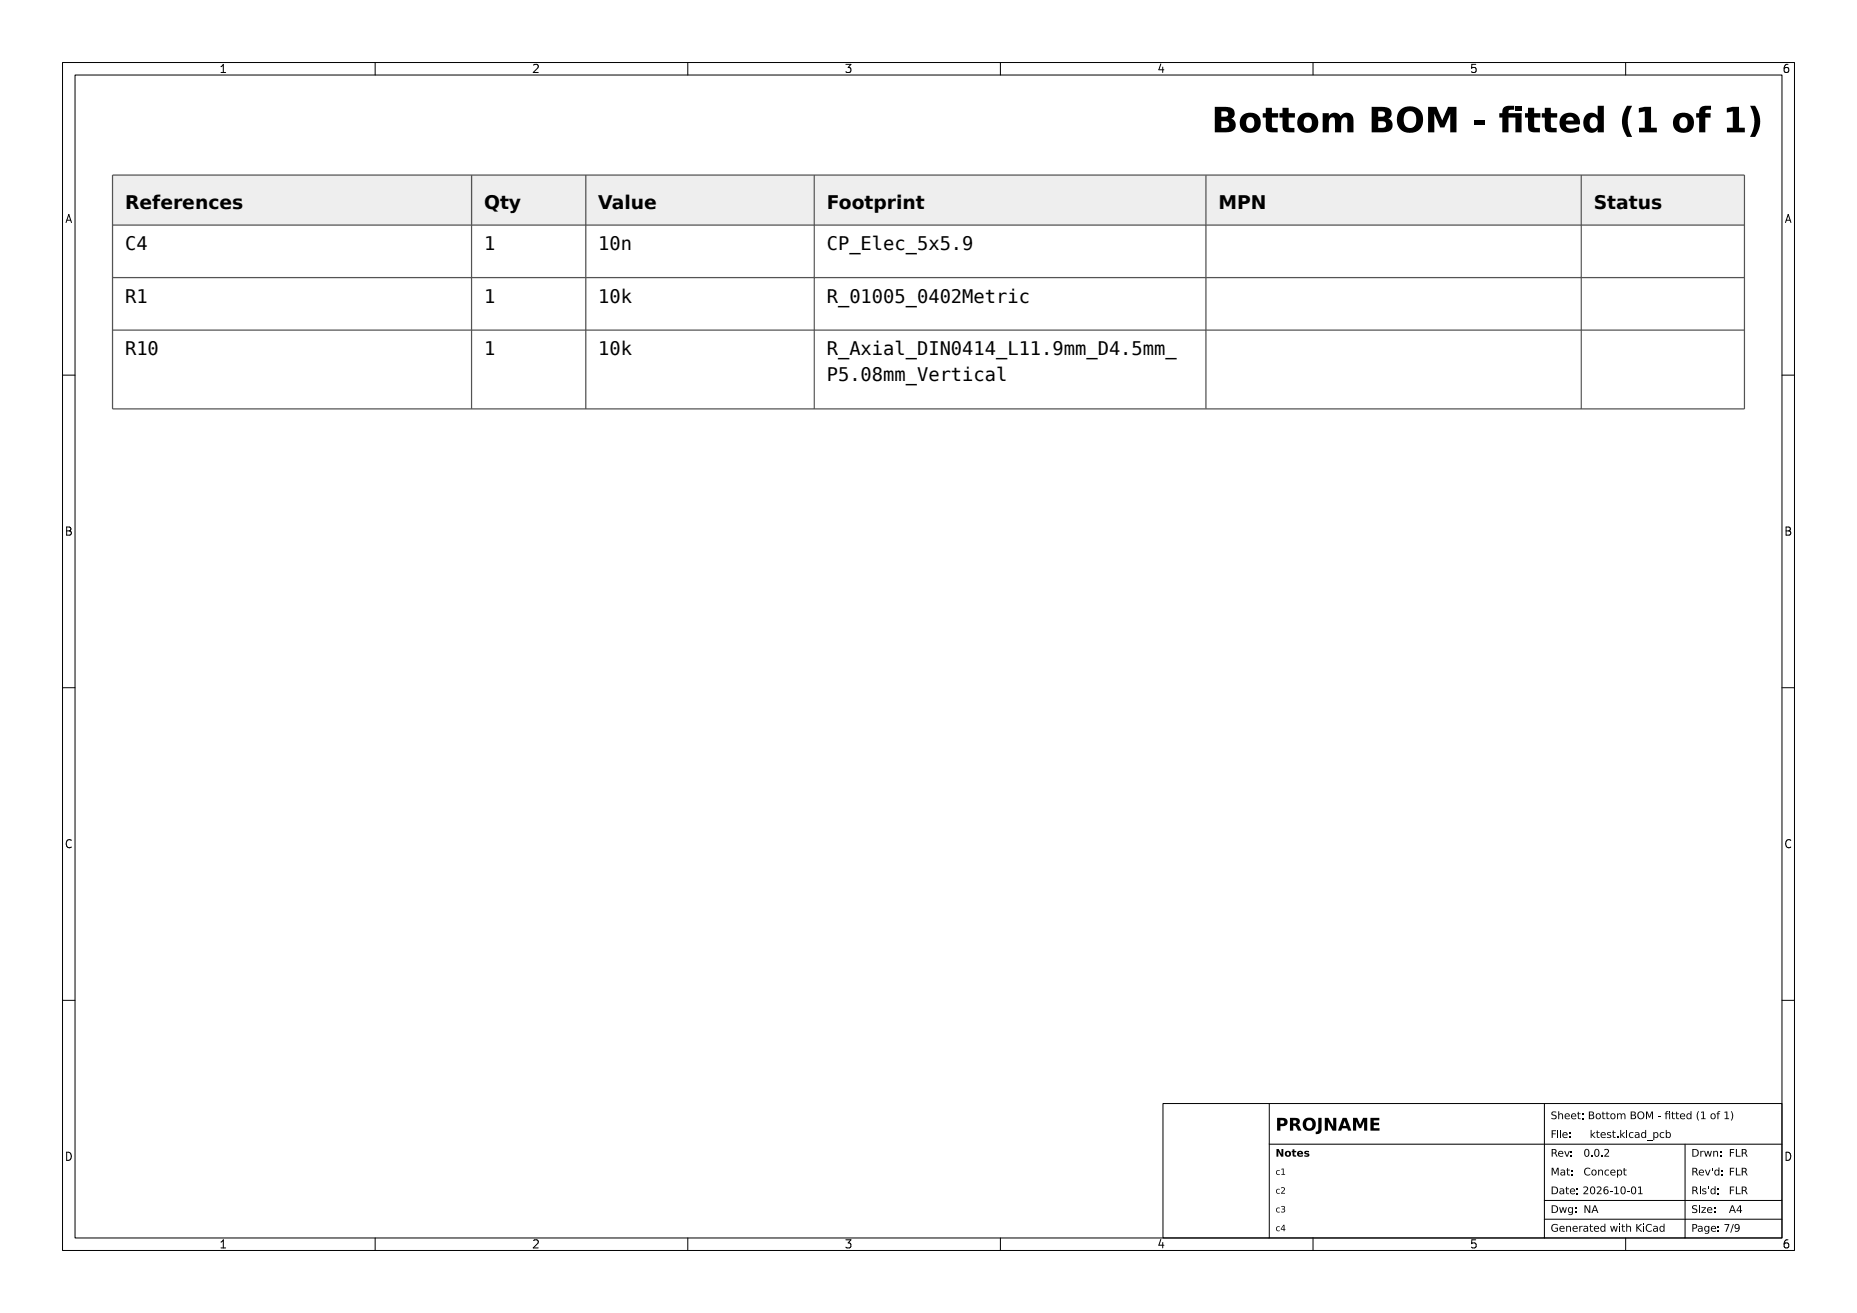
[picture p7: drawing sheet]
<svg xmlns="http://www.w3.org/2000/svg" width="297mm" height="210mm" viewBox="0 0 297 210" stroke-linecap="round" stroke-linejoin="round" font-family="sans-serif">
<g fill="none" stroke="#000" stroke-width=".16">
<path d="M10 10h277v190h-277zM12 12h273v186h-273zM35.3 11.6h.8M35.3 10.7l.4-.4v1.3M60 10v2M85.3 10.4l.5-.1 .2 .1 .1 .3-.8 .9h.8M110 10v2M135.3 10.3h.8l-.4 .5 .3 .1v.6l-.2 .1h-.3l-.2-.1M160 10v2M185.7 10.2l-.4 1h.9M186 10.7v.9M210 10v2"/>
<path d="M236 10.3h-.6l-.1 .6 .2-.1 .5 .1 .1 .1-.1 .5-.2 .1-.5-.1M260 10v2M286 10.3a.52 .52 0 0 0-.7 .6v.4l.2 .2 .3 .1 .2-.1 .1-.5-.1-.1-.4-.1-.3 .2M10.6 35.6l.4-1.3 .4 1.3M10.7 35.2h.6M285.6 35.6l.4-1.3 .4 1.3M285.7 35.2h.6M10 60h2M285 60h2M10.7 84.3h.4l.2 .1v.3l-.2 .2a.35 .35 0 0 1 .3 .3 .35 .35 0 0 1-.2 .4h-.5zM10.7 84.9h.4M285.7 84.3h.4l.2 .1v.3l-.2 .2a.35 .35 0 0 1 .3 .3 .35 .35 0 0 1-.2 .4h-.5z"/>
<path d="M285.7 84.9h.4M10 110h2M285 110h2M11.4 134.4a.52 .52 0 0 0-.6 0 .52 .52 0 0 0-.2 .6 .49 .49 0 0 0 .2 .5 .49 .49 0 0 0 .6 0M286.4 134.4a.52 .52 0 0 0-.6 0 .52 .52 0 0 0-.2 .6 .49 .49 0 0 0 .3 .5 .49 .49 0 0 0 .5 0M10 160h2M285 160h2M186 176.5h99v21.5h-99zM203 176.5v21.5M247 176.5v21.5M10.7 184.3a.66 .66 0 0 1 .7 .6 .66 .66 0 0 1-.7 .7zM35.3 198.7l.4-.4v1.3"/>
<path d="M35.3 199.6h.8M60 198v2M85.3 198.4l.5-.1 .2 .1 .1 .3-.8 .9h.8M110 198v2M135.3 198.3h.8l-.4 .5 .3 .1v.6l-.2 .1h-.3l-.2-.1M160 198v2M185.7 198.2l-.4 1h.9M186 198.7v.9M203 183h82M210 198v2M236 198.3h-.6l-.1 .6 .2-.1 .5 .1 .1 .1-.1 .5-.2 .1-.5-.1M247 192h38"/>
<path d="M247 195h38M260 198v2M269.5 183v15M285.7 184.3a.66 .66 0 0 1 .7 .6 .66 .66 0 0 1-.7 .7zM286 198.3a.52 .52 0 0 0-.7 .6v.5l.2 .1 .3 .1 .2-.1 .1-.5-.1-.1-.4-.1-.3 .2"/>
</g>
<g fill="#000">
<path d="M194.3 17.1a6.2 6.2 0 0 1 2.6 .1 .96 .96 0 0 1 .6 .9 .96 .96 0 0 1-.6 .9 1.12 1.12 0 0 1 .7 1.3 1.12 1.12 0 0 1-1.2 .8l-2.1 .1v-.8h1.7a.54 .54 0 0 0 .6-.5 .54 .54 0 0 0-.6-.5h-.7v1h-1v-1.7h1.6a.43 .43 0 0 0 .5-.5 .43 .43 0 0 0-.5-.4h-.6v.9h-1z" fill-rule="evenodd"/>
<path d="M198.7 18.5a1.72 1.72 0 0 1 2.1-.3 1.72 1.72 0 0 1 .8 2 1.71 1.71 0 0 1-1.9 1 1.71 1.71 0 0 1-1.4-1.6h1a.69 .69 0 0 0 .7 .9 .69 .69 0 0 0 .6-.9 .69 .69 0 0 0-.6-.9 .69 .69 0 0 0-.7 .9h-1l.1-.5z" fill-rule="evenodd"/>
<path d="M202.4 17.2h1v.9h1v.7h-1l.1 1.5 .1 .1 .7 .1v.7h-.8a.9 .9 0 0 1-1.1-1.1v-1.3h-.4v-.7h.4z" fill-rule="evenodd"/>
<path d="M205.1 17.2h1v.9h1v.7h-1v1.5l.2 .1 .7 .1v.7h-.8a.9 .9 0 0 1-1.1-1.1v-1.3h-.5v-.7h.5z" fill-rule="evenodd"/>
<path d="M207.9 18.5a1.72 1.72 0 0 1 2.1-.3 1.72 1.72 0 0 1 .8 2 1.71 1.71 0 0 1-1.9 1 1.71 1.71 0 0 1-1.4-1.6h1a.7 .7 0 0 0 .7 .9 .7 .7 0 0 0 .6-.9 .7 .7 0 0 0-.6-.9 .7 .7 0 0 0-.7 .9h-1l.1-.5z" fill-rule="evenodd"/>
<path d="M211.5 18.1h1v.4a1.06 1.06 0 0 1 1.9 .1 1.11 1.11 0 0 1 1.3-.5 1.11 1.11 0 0 1 .8 1.2v1.9h-1v-1.6a.5 .5 0 0 0-.1-.7 .5 .5 0 0 0-.7 .1l-.2 .7v1.5h-1v-2a.49 .49 0 0 0-.6-.4 .49 .49 0 0 0-.3 .6l-.1 1.8h-1z" fill-rule="evenodd"/>
<path d="M219.4 17.1a6.2 6.2 0 0 1 2.6 .1 .96 .96 0 0 1 .6 .9 .96 .96 0 0 1-.6 .9 1.12 1.12 0 0 1 .7 1.3 1.12 1.12 0 0 1-1.2 .8l-2.1 .1v-.8h1.6a.54 .54 0 0 0 .7-.5 .54 .54 0 0 0-.7-.5h-.6v1h-1v-1.7h1.6a.43 .43 0 0 0 .5-.5 .43 .43 0 0 0-.5-.4h-.6v.9h-1z" fill-rule="evenodd"/>
<path d="M224 17.6a2.17 2.17 0 0 1 2.8-.2 2.17 2.17 0 0 1 .6 2.8 2.13 2.13 0 0 1-2.4 1 2.13 2.13 0 0 1-1.6-2.1h1.1a1.03 1.03 0 0 0 .5 1.2 1.03 1.03 0 0 0 1.3-.2 1.72 1.72 0 0 0-.4-2.2 1.06 1.06 0 0 0-1.1 .1 1.06 1.06 0 0 0-.3 1.1h-1.1l.1-.7z" fill-rule="evenodd"/>
<path d="M228.4 17.1h1.3l1 2.2 .9-2.2h1.3v4.1h-1v-3l-.9 2.2h-.7l-.9-2.2v3h-1z" fill-rule="evenodd"/>
<path d="M235.7 19.2h1.7v.8h-1.7z" fill-rule="evenodd"/>
<path d="M240.6 17.2l.5-.3h1.1v.7h-.9v.5h2.1v3.1h-1v-2.4h-1.1v2.4h-1v-2.4h-.5v-.7h.5v-.7z" fill-rule="evenodd"/>
<path d="M242.4 16.9h1v.8h-1z" fill-rule="evenodd"/>
<path d="M244.4 17.2h1v.9h1v.7h-1v1.5l.2 .1 .7 .1v.7h-.9a.9 .9 0 0 1-1-1.1v-1.3h-.5v-.7h.5z" fill-rule="evenodd"/>
<path d="M247.1 17.2h.9v.9h1.1v.7h-1.1l.1 1.5 .1 .1 .8 .1v.7h-.9a.9 .9 0 0 1-1-1.1v-1.3h-.5v-.7h.5z" fill-rule="evenodd"/>
<path d="M249.9 18.5a1.67 1.67 0 0 1 1.9-.4 1.67 1.67 0 0 1 .9 1.8h-2.3a.95 .95 0 0 0 1.5 .6l.7-.3v.8a2.3 2.3 0 0 1-3-.6l-.2-.5v-.6h2.3a.64 .64 0 0 0-.6-.6 .64 .64 0 0 0-.7 .6h-1l.2-.5z" fill-rule="evenodd"/>
<path d="M268 18.5a1.72 1.72 0 0 1 2.1-.3 1.72 1.72 0 0 1 .8 2 1.71 1.71 0 0 1-1.9 1 1.71 1.71 0 0 1-1.4-1.6h1a.7 .7 0 0 0 .6 .9 .7 .7 0 0 0 .7-.9 .7 .7 0 0 0-.7-.9 .7 .7 0 0 0-.6 .9h-1v-.5z" fill-rule="evenodd"/>
<path d="M272 17.2l.6-.3h1.1v.7h-.8l-.1 .1-.1 .4h.9v.7h-.9v2.4h-.9v-2.4h-.5v-.7h.5v-.7z" fill-rule="evenodd"/>
<path d="M253.8 18.3a1.22 1.22 0 0 1 1.7 .2v-1.6h1v4.3h-1v-.5a1.3 1.3 0 0 1-1.6 .4 1.3 1.3 0 0 1-.7-1.5h1a.68 .68 0 0 0 .7 .9 .68 .68 0 0 0 .6-.9 .68 .68 0 0 0-.6-.9 .68 .68 0 0 0-.7 .9h-1l.1-.6z" fill-rule="evenodd"/>
<path d="M260.2 16.9h.8a4.8 4.8 0 0 0 0 5h-.8a4.2 4.2 0 0 1 0-5z" fill-rule="evenodd"/>
<path d="M262.1 17.3l1-.2h1v3.3h.9v.8h-2.9v-.8h1v-2.6l-1 .2z" fill-rule="evenodd"/>
<path d="M276.2 17.3l.9-.2h1v3.3h1v.8h-2.9v-.8h.9v-2.6l-.9 .2z" fill-rule="evenodd"/>
<path d="M279.9 16.9h.8a4.2 4.2 0 0 1 0 5h-.8a4.8 4.8 0 0 0 0-5z" fill-rule="evenodd"/>
<path d="M204.3 178.8h.8a.68 .68 0 0 1 .8 .7 .68 .68 0 0 1-.8 .6h-.3v.7h-.5v-1.1h.8a.28 .28 0 0 0 .3-.2 .28 .28 0 0 0-.3-.3h-.3v.5h-.5z" fill-rule="evenodd"/>
<path d="M206.3 178.8h.8a.57 .57 0 0 1 .8 .3 .57 .57 0 0 1-.4 .8l.3 .2 .4 .7h-.6l-.4-.6-.2-.1h-.2v.7h-.5v-1.1h.8a.26 .26 0 0 0 .3-.3 .26 .26 0 0 0-.3-.2h-.3v.5h-.5z" fill-rule="evenodd"/>
<path d="M208.6 179a1.07 1.07 0 0 1 1.7 .2 1.07 1.07 0 0 1-.6 1.6 1.07 1.07 0 0 1-1.4-1h.6a.53 .53 0 0 0 .5 .7 .53 .53 0 0 0 .5-.7 .53 .53 0 0 0-.5-.7 .53 .53 0 0 0-.5 .7h-.6l.1-.4z" fill-rule="evenodd"/>
<path d="M210.8 178.8h.6v1.8a.73 .73 0 0 1-1 .8v-.4h.3l.1-.2z" fill-rule="evenodd"/>
<path d="M211.9 178.8h.6l.7 1.4v-1.4h.5v2h-.6l-.7-1.4v1.4h-.5z" fill-rule="evenodd"/>
<path d="M216.4 178.8h.7l.4 1.1 .5-1.1h.7v2h-.5v-1.5l-.5 1.1h-.3l-.5-1.1v1.5h-.5z" fill-rule="evenodd"/>
<path d="M219.2 178.8h1.4v.4h-.9v.4h.8v.4h-.8v.4h.9v.4h-1.4z" fill-rule="evenodd"/>
<path d="M248.2 177.9l.7-.1v.2l-.2-.1a.25 .25 0 0 0-.4 .1 .25 .25 0 0 0 .3 .3 .4 .4 0 0 1 .3 .6 .4 .4 0 0 1-.6 .1l-.2-.1v-.1l.2 .1a.29 .29 0 0 0 .4 0 .29 .29 0 0 0 0-.4 .29 .29 0 0 0-.3-.1l-.3-.2z" fill-rule="evenodd"/>
<path d="M249.2 177.7h.2v.5l.3-.1a.32 .32 0 0 1 .3 .3v.6h-.2v-.5a.24 .24 0 0 0-.2-.3 .24 .24 0 0 0-.2 .3v.5h-.2z" fill-rule="evenodd"/>
<path d="M250.3 178.2l.2-.1a.42 .42 0 0 1 .4 .1 .42 .42 0 0 1 .2 .4h-.7l.2 .3 .4-.1v.2h-.5l-.2-.2-.1-.3h.7a.27 .27 0 0 0-.2-.3 .27 .27 0 0 0-.3 .3h-.2z" fill-rule="evenodd"/>
<path d="M251.4 178.2l.2-.1a.42 .42 0 0 1 .4 .1 .42 .42 0 0 1 .1 .4h-.7l.2 .3 .5-.1-.1 .2h-.4l-.3-.2v-.3h.7a.27 .27 0 0 0-.3-.3 .27 .27 0 0 0-.3 .3h-.1z" fill-rule="evenodd"/>
<path d="M252.4 177.8h.1v.3h.3v.1h-.3v.6l.3 .1v.1a.31 .31 0 0 1-.4-.3v-.5h-.2z" fill-rule="evenodd"/>
<path d="M253.1 178.8h.1v.2h-.1z" fill-rule="evenodd"/>
<path d="M253.1 178.1h.1v.2h-.1z" fill-rule="evenodd"/>
<path d="M254.1 177.8l.7 .1 .1 .3-.2 .1a.34 .34 0 0 1 .3 .5 .34 .34 0 0 1-.4 .2h-.5v-.1h.4a.23 .23 0 0 0 .3-.3 .23 .23 0 0 0-.3-.2h-.2v.5h-.2v-.6h.4a.19 .19 0 0 0 .3-.2 .19 .19 0 0 0-.3-.2h-.2v.4h-.2z" fill-rule="evenodd"/>
<path d="M255.3 178.2a.45 .45 0 0 1 .7 0 .45 .45 0 0 1-.1 .7 .45 .45 0 0 1-.7-.1v-.3h.2a.3 .3 0 0 0 .3 .4 .3 .3 0 0 0 .2-.5l-.3-.2-.2 .3h-.2z" fill-rule="evenodd"/>
<path d="M256.3 177.8h.1v.3h.4v.1h-.4l.1 .6 .3 .1v.1a.31 .31 0 0 1-.5-.3v-.5h-.1z" fill-rule="evenodd"/>
<path d="M256.9 177.8h.2v.3h.3v.1h-.3v.6l.3 .1v.1a.31 .31 0 0 1-.5-.3v-.5h-.1z" fill-rule="evenodd"/>
<path d="M257.7 178.2a.45 .45 0 0 1 .6 0 .45 .45 0 0 1-.1 .7 .45 .45 0 0 1-.6-.1l-.1-.3h.2a.3 .3 0 0 0 .4 .4 .3 .3 0 0 0 .1-.5l-.3-.2-.2 .3h-.2z" fill-rule="evenodd"/>
<path d="M258.6 178.1h.2v.1l.3-.1 .2 .2 .2-.2h.3l.2 .3v.6h-.2v-.5a.23 .23 0 0 0-.2-.3 .23 .23 0 0 0-.2 .3v.5h-.2v-.5a.23 .23 0 0 0-.2-.3 .23 .23 0 0 0-.2 .3v.5h-.2z" fill-rule="evenodd"/>
<path d="M260.8 177.8h.7l.1 .4a.18 .18 0 0 0-.1 .1 .18 .18 0 0 0 .1 .2 .35 .35 0 0 1 0 .4 .35 .35 0 0 1-.4 .1h-.4v-.1h.4a.23 .23 0 0 0 .3-.3 .23 .23 0 0 0-.3-.2h-.2v.5h-.2v-.6h.4a.19 .19 0 0 0 .3-.2 .19 .19 0 0 0-.3-.2h-.2v.4h-.2z" fill-rule="evenodd"/>
<path d="M262 177.9a.59 .59 0 0 1 .9 .1 .59 .59 0 0 1-.1 .8 .59 .59 0 0 1-.9-.1v-.3h.1a.43 .43 0 0 0 .6 .5 .43 .43 0 0 0 .2-.7 .39 .39 0 0 0-.5-.3 .39 .39 0 0 0-.3 .5h-.1z" fill-rule="evenodd"/>
<path d="M263.3 177.8h.2l.3 .8 .3-.8h.3v1.2h-.2v-1.1l-.3 .9h-.2l-.3-.9v1.1h-.1z" fill-rule="evenodd"/>
<path d="M265.2 178.5h.4v.1h-.4z" fill-rule="evenodd"/>
<path d="M267 177.7h.1v.2h-.1z" fill-rule="evenodd"/>
<path d="M266.5 177.8l.3-.1v.2h-.2l-.1 .2h.6v.9h-.1v-.8h-.5v.8h-.1v-.8h-.2v-.1h.2z" fill-rule="evenodd"/>
<path d="M267.4 177.8h.2v.3h.3v.1h-.3v.6l.3 .1v.1a.31 .31 0 0 1-.5-.3v-.5h-.1z" fill-rule="evenodd"/>
<path d="M268.1 177.8h.1v.3h.3v.1h-.3v.6l.3 .1v.1a.31 .31 0 0 1-.4-.3v-.5h-.1z" fill-rule="evenodd"/>
<path d="M268.8 178.2l.2-.1a.42 .42 0 0 1 .4 .1 .42 .42 0 0 1 .1 .4h-.7l.2 .3 .5-.1-.1 .2h-.4l-.3-.2v-.3h.7a.27 .27 0 0 0-.3-.3 .27 .27 0 0 0-.3 .3h-.1z" fill-rule="evenodd"/>
<path d="M269.9 178.1h.3l.2 .1v-.5h.1v1.3h-.1v-.1l-.2 .1a.4 .4 0 0 1-.5-.5h.2a.29 .29 0 0 0 .3 .4 .29 .29 0 0 0 .2-.5l-.3-.2-.2 .3h-.2z" fill-rule="evenodd"/>
<path d="M271.6 177.7h.1l-.2 .9 .2 .6a.88 .88 0 0 1-.3-1z" fill-rule="evenodd"/>
<path d="M272.1 177.8h.4v1.1h.3v.1h-.7v-.1h.2v-1l-.2 .1z" fill-rule="evenodd"/>
<path d="M273.7 178.2a.45 .45 0 0 1 .6 0 .45 .45 0 0 1-.1 .7 .45 .45 0 0 1-.6-.1v-.3h.1a.3 .3 0 0 0 .4 .4 .3 .3 0 0 0 .1-.5l-.3-.2-.2 .3h-.1z" fill-rule="evenodd"/>
<path d="M274.8 177.8l.3-.1v.2l-.3 .1v.1h.3v.1h-.3v.8h-.1v-.8h-.2z" fill-rule="evenodd"/>
<path d="M275.8 177.8h.5v1.1h.2v.1h-.7v-.1h.3v-1l-.3 .1z" fill-rule="evenodd"/>
<path d="M276.8 177.7a.88 .88 0 0 1 .4 1l-.2 .5h-.2l.2-.7z" fill-rule="evenodd"/>
<path d="M204.2 183.8h.3l.5 .8v-.8h.3v1.2h-.4l-.4-.8v.8h-.3z" fill-rule="evenodd"/>
<path d="M204.2 187.2l.3-.1 .2 .1v.1a.3 .3 0 0 0-.4 0 .3 .3 0 0 0 0 .4 .3 .3 0 0 0 .4 .1 .35 .35 0 0 1-.5 .1 .35 .35 0 0 1-.1-.5z" fill-rule="evenodd"/>
<path d="M204.2 190.2l.3-.1 .2 .1v.1a.3 .3 0 0 0-.4 0 .3 .3 0 0 0 0 .4 .3 .3 0 0 0 .4 .1 .35 .35 0 0 1-.5 .1 .35 .35 0 0 1-.1-.5z" fill-rule="evenodd"/>
<path d="M204.2 193.2l.3-.1 .2 .1v.1a.3 .3 0 0 0-.4 0 .3 .3 0 0 0 0 .4 .3 .3 0 0 0 .4 .1v.1a.41 .41 0 0 1-.6-.1 .41 .41 0 0 1 .1-.6z" fill-rule="evenodd"/>
<path d="M204.2 196.2l.3-.1 .2 .1v.1a.3 .3 0 0 0-.4 0 .3 .3 0 0 0 0 .4 .3 .3 0 0 0 .4 .1v.1a.41 .41 0 0 1-.6-.1 .41 .41 0 0 1 .1-.6z" fill-rule="evenodd"/>
<path d="M204.9 187l.4-.1v.9h.2v.1h-.6v-.1h.3v-.8l-.3 .1z" fill-rule="evenodd"/>
<path d="M204.9 189.9a.37 .37 0 0 1 .5 .1 .37 .37 0 0 1-.1 .5l-.3 .3h.5v.1h-.6l.5-.7-.2-.2-.3 .1z" fill-rule="evenodd"/>
<path d="M204.9 192.9a.32 .32 0 0 1 .5 0 .32 .32 0 0 1 0 .5h-.1a.34 .34 0 0 1 .2 .5 .34 .34 0 0 1-.5 0l-.1-.1h.1a.24 .24 0 0 0 .3 0 .24 .24 0 0 0 .1-.3 .24 .24 0 0 0-.3-.1v-.1h.2l.1-.2-.2-.1h-.3z" fill-rule="evenodd"/>
<path d="M205.3 195.9h.1v.7h.2v.1h-.2v.2h-.1v-.2h-.5v-.1h.5v-.6l-.3 .6h-.2z" fill-rule="evenodd"/>
<path d="M205.6 184.2a.51 .51 0 0 1 .8 .1 .51 .51 0 0 1-.3 .7 .51 .51 0 0 1-.6-.5h.3a.23 .23 0 0 0 .3 .3 .23 .23 0 0 0 .1-.4l-.1-.1a.2 .2 0 0 0-.2 0 .2 .2 0 0 0-.1 .2h-.3z" fill-rule="evenodd"/>
<path d="M206.7 183.8h.3v.3h.3v.2h-.3v.5h.3v.2h-.3a.27 .27 0 0 1-.3-.3v-.4h-.1z" fill-rule="evenodd"/>
<path d="M207.6 184.2a.5 .5 0 0 1 .6-.1 .5 .5 0 0 1 .2 .5h-.7a.37 .37 0 0 0 .7 .1v.2a.56 .56 0 0 1-.7 .1 .56 .56 0 0 1-.3-.6h.7l-.2-.1-.2 .1h-.3z" fill-rule="evenodd"/>
<path d="M208.6 184.2l.3-.1h.5v.2h-.5v.1a.35 .35 0 0 1 .5 .3 .35 .35 0 0 1-.5 .3h-.3v-.3l.4 .1 .1-.1-.5-.2z" fill-rule="evenodd"/>
<path d="M214.7 178.8h.7l.7 2h-.5l-.1-.3h-.9l-.1 .3h-.5l.3-.7h1l-.2-.8-.3 .8h-.5z" fill-rule="evenodd"/>
<path d="M248.2 180.8h.7v.1h-.6v.4h.5v.1h-.5v.6h-.1z" fill-rule="evenodd"/>
<path d="M248.2 186.8h.2l.3 .8 .3-.8h.3v1.2h-.2v-1.1l-.3 .9h-.2l-.3-.9v1.1h-.1z" fill-rule="evenodd"/>
<path d="M248.2 183.8h.3a.34 .34 0 0 1 .4 .2 .34 .34 0 0 1-.2 .4l.4 .6h-.2l-.2-.4-.2-.1h-.2v.5h-.1v-.6h.3a.22 .22 0 0 0 .3-.3 .22 .22 0 0 0-.3-.2h-.2v.5h-.1z" fill-rule="evenodd"/>
<path d="M248.2 189.8h.3a.62 .62 0 0 1 .7 .6 .62 .62 0 0 1-.7 .6h-.3v-.1h.3a.5 .5 0 0 0 .5-.6 .5 .5 0 0 0-.7-.4v1h-.1z" fill-rule="evenodd"/>
<path d="M248.2 192.8h.3a.62 .62 0 0 1 .7 .6 .62 .62 0 0 1-.7 .6h-.3v-.1h.3a.5 .5 0 0 0 .5-.6 .5 .5 0 0 0-.7-.4v1h-.1z" fill-rule="evenodd"/>
<path d="M248.3 195.9l.5-.1 .3 .1v.2a.5 .5 0 0 0-.6-.1 .5 .5 0 0 0-.2 .7 .5 .5 0 0 0 .7 .1v-.3h-.3v-.1h.5v.5a.66 .66 0 0 1-1-.1 .66 .66 0 0 1 .1-.9z" fill-rule="evenodd"/>
<path d="M249 181.1h.2v.9h-.2z" fill-rule="evenodd"/>
<path d="M249 180.7h.2v.2h-.2z" fill-rule="evenodd"/>
<path d="M249.4 193.1h.1l.2 .7 .2-.7h.2l.2 .7 .1-.7h.2l-.2 .9h-.2l-.2-.7-.2 .7h-.2z" fill-rule="evenodd"/>
<path d="M249.5 180.7h.1v1.3h-.1z" fill-rule="evenodd"/>
<path d="M249.3 184.2l.2-.1a.42 .42 0 0 1 .4 .1 .42 .42 0 0 1 .1 .4h-.7l.2 .3 .5-.1-.1 .2h-.4l-.3-.2v-.3h.7a.27 .27 0 0 0-.3-.3 .27 .27 0 0 0-.3 .3h-.1z" fill-rule="evenodd"/>
<path d="M249.5 190.1h.2a.37 .37 0 0 1 .5 .4v.5h-.2v-.1l-.3 .1-.3-.1v-.2l.3 .2h.2l.1-.4a.3 .3 0 0 0-.5 .2h-.1a.41 .41 0 0 1 .6-.3 .33 .33 0 0 0-.5-.1z" fill-rule="evenodd"/>
<path d="M249.5 196.2l.2-.1a.42 .42 0 0 1 .4 .1 .42 .42 0 0 1 .1 .4h-.6l.1 .3 .5-.1v.2h-.2h-.3l-.3-.2v-.3h.7a.27 .27 0 0 0-.3-.3 .27 .27 0 0 0-.2 .3h-.2z" fill-rule="evenodd"/>
<path d="M249.6 187.1h.3a.37 .37 0 0 1 .4 .4v.5h-.1v-.1l-.3 .1-.3-.1v-.2l.2 .2h.3l.1-.4a.3 .3 0 0 0-.5 .2h-.1a.41 .41 0 0 1 .6-.3 .33 .33 0 0 0-.6-.1z" fill-rule="evenodd"/>
<path d="M250.2 184.1h.1l.3 .8 .3-.8h.2l-.4 .9h-.2z" fill-rule="evenodd"/>
<path d="M250 181.2l.2-.1a.42 .42 0 0 1 .4 .1 .42 .42 0 0 1 .1 .4h-.7l.2 .3 .5-.1v.2h-.2h-.3l-.3-.2v-.3h.7a.27 .27 0 0 0-.3-.3 .27 .27 0 0 0-.3 .3h-.1z" fill-rule="evenodd"/>
<path d="M250.5 189.8h.1v.3h.3v.1h-.3v.6l.3 .1v.1a.31 .31 0 0 1-.4-.3v-.5h-.1z" fill-rule="evenodd"/>
<path d="M250.6 186.8h.2v.3h.3v.1h-.3v.6l.3 .1v.1a.31 .31 0 0 1-.5-.3v-.5h-.1z" fill-rule="evenodd"/>
<path d="M251 181.8h.2v.2h-.2z" fill-rule="evenodd"/>
<path d="M251 181.1h.2v.2h-.2z" fill-rule="evenodd"/>
<path d="M250.9 193.1h.3l.2 .1v-.1h.2v.8a.45 .45 0 0 1-.2 .4 .45 .45 0 0 1-.5 0v-.1l.5-.1v-.3l-.2 .2a.39 .39 0 0 1-.4-.5h.1a.29 .29 0 0 0 .4 .4 .29 .29 0 0 0 .1-.5l-.3-.2-.2 .3h-.1z" fill-rule="evenodd"/>
<path d="M251.2 184.8h.2v.2h-.2z" fill-rule="evenodd"/>
<path d="M251.2 184.1h.2v.2h-.2z" fill-rule="evenodd"/>
<path d="M250.5 196.1h.1v.1l.3-.1a.32 .32 0 0 1 .4 .3v.6h-.2v-.5a.24 .24 0 0 0-.2-.3 .24 .24 0 0 0-.3 .3v.5h-.1z" fill-rule="evenodd"/>
<path d="M251.3 187.8h.2v.2h-.2z" fill-rule="evenodd"/>
<path d="M251.3 187.1h.2v.2h-.2z" fill-rule="evenodd"/>
<path d="M251.2 190.2l.2-.1a.42 .42 0 0 1 .4 .1 .42 .42 0 0 1 .1 .4h-.7l.2 .3 .5-.1v.2h-.2h-.3l-.3-.2v-.3h.7a.27 .27 0 0 0-.3-.3 .27 .27 0 0 0-.3 .3h-.1z" fill-rule="evenodd"/>
<path d="M251.9 193.8h.2v.2h-.2z" fill-rule="evenodd"/>
<path d="M251.9 193.1h.2v.2h-.2z" fill-rule="evenodd"/>
<path d="M251.6 196.2l.2-.1a.42 .42 0 0 1 .4 .1 .42 .42 0 0 1 .1 .4h-.6l.1 .3 .5-.1v.2h-.2h-.3l-.3-.2v-.3h.7a.27 .27 0 0 0-.3-.3 .27 .27 0 0 0-.2 .3h-.2z" fill-rule="evenodd"/>
<path d="M252.2 190.8h.2v.2h-.2z" fill-rule="evenodd"/>
<path d="M252.2 190.1h.2v.2h-.2z" fill-rule="evenodd"/>
<path d="M252.6 196.1h.1v.1l.4-.1v.1l-.3 .1-.1 .7h-.1z" fill-rule="evenodd"/>
<path d="M253.4 192.8h.2l.6 1v-1h.1v1.2h-.2l-.5-1v1h-.2z" fill-rule="evenodd"/>
<path d="M253.2 189.8a.44 .44 0 0 1 .7 .1 .44 .44 0 0 1-.2 .6l-.3 .4h.6v.1h-.8v-.1l.5-.5a.31 .31 0 0 0 0-.5 .31 .31 0 0 0-.5 .1z" fill-rule="evenodd"/>
<path d="M253.3 196.1h.2a.37 .37 0 0 1 .5 .4v.5h-.2v-.1l-.3 .1-.2-.1-.1-.2 .3 .2h.2l.1-.4a.3 .3 0 0 0-.4 .2h-.2a.42 .42 0 0 1 .6-.3 .33 .33 0 0 0-.5-.1z" fill-rule="evenodd"/>
<path d="M253.5 183.9l.2-.1a.64 .64 0 0 1 .5 .6 .64 .64 0 0 1-.5 .6 .52 .52 0 0 1-.3-.6h.1a.31 .31 0 0 0 .1 .4 .31 .31 0 0 0 .3 0l.1-.4a.31 .31 0 0 0 0-.4 .31 .31 0 0 0-.4 0l-.1 .4h-.1z" fill-rule="evenodd"/>
<path d="M253.5 186.9l.6-.1 .2 .1v.1a.48 .48 0 0 0-.6 .1 .48 .48 0 0 0 0 .6 .48 .48 0 0 0 .6 0v.2a.64 .64 0 0 1-.8-.1 .64 .64 0 0 1 0-.9z" fill-rule="evenodd"/>
<path d="M254.4 180.7h.2v.8l.4-.4h.2l-.5 .4 .5 .5h-.2l-.4-.4v.4h-.2z" fill-rule="evenodd"/>
<path d="M254.3 195.8h.2v.3h.3v.1h-.3v.6l.3 .1v.1a.31 .31 0 0 1-.5-.3v-.5h-.1z" fill-rule="evenodd"/>
<path d="M254.5 184.8h.2v.2h-.2z" fill-rule="evenodd"/>
<path d="M254.4 189.9l.2-.1a.64 .64 0 0 1 .5 .6 .64 .64 0 0 1-.5 .6 .52 .52 0 0 1-.3-.6h.2a.31 .31 0 0 0 0 .4 .31 .31 0 0 0 .4 0l.1-.4a.31 .31 0 0 0-.1-.4 .31 .31 0 0 0-.3 0l-.1 .4h-.2z" fill-rule="evenodd"/>
<path d="M254.6 187.2a.45 .45 0 0 1 .7 0 .45 .45 0 0 1-.1 .7 .45 .45 0 0 1-.7-.1v-.3h.2a.3 .3 0 0 0 .4 .4 .3 .3 0 0 0 .1-.5l-.3-.2-.2 .3h-.2z" fill-rule="evenodd"/>
<path d="M255 196.2l.2-.1a.42 .42 0 0 1 .4 .1 .42 .42 0 0 1 .2 .4h-.7l.2 .3 .4-.1-.1 .2h-.4l-.2-.2-.1-.3h.7a.27 .27 0 0 0-.3-.3 .27 .27 0 0 0-.2 .3h-.2z" fill-rule="evenodd"/>
<path d="M255.1 183.9l.2-.1a.64 .64 0 0 1 .5 .6 .64 .64 0 0 1-.5 .6 .53 .53 0 0 1-.3-.6h.1a.31 .31 0 0 0 .1 .4 .31 .31 0 0 0 .3 0l.1-.4a.31 .31 0 0 0 0-.4 .31 .31 0 0 0-.4 0l-.1 .4h-.1z" fill-rule="evenodd"/>
<path d="M255.4 180.8h.1v.3h.3v.1h-.3v.6l.3 .1v.1a.31 .31 0 0 1-.4-.3v-.5h-.1z" fill-rule="evenodd"/>
<path d="M255.4 189.8a.44 .44 0 0 1 .7 .1 .44 .44 0 0 1-.2 .6l-.3 .4h.5v.1h-.7v-.1l.4-.5a.31 .31 0 0 0 .1-.5 .31 .31 0 0 0-.5 .1z" fill-rule="evenodd"/>
<path d="M255 192.8h.2l.4 1.2h-.1l-.1-.3h-.6l-.1 .3h-.2l.2-.4h.6l-.2-.7-.2 .7h-.2z" fill-rule="evenodd"/>
<path d="M256.1 184.8h.2v.2h-.2z" fill-rule="evenodd"/>
<path d="M255.6 187.1h.2v.1l.3-.1a.32 .32 0 0 1 .3 .3v.6h-.2v-.5a.24 .24 0 0 0-.2-.3 .24 .24 0 0 0-.2 .3v.5h-.2z" fill-rule="evenodd"/>
<path d="M256.1 181.2l.2-.1a.42 .42 0 0 1 .4 .1 .42 .42 0 0 1 .1 .4h-.7l.2 .3 .5-.1v.2h-.2h-.3l-.3-.2v-.3h.7a.27 .27 0 0 0-.3-.3 .27 .27 0 0 0-.3 .3h-.1z" fill-rule="evenodd"/>
<path d="M256.1 196.1h.3l.2 .1v-.5h.2v1.3h-.2v-.1l-.2 .1a.4 .4 0 0 1-.5-.5h.2a.29 .29 0 0 0 .4 .4 .29 .29 0 0 0 .1-.5l-.3-.2-.2 .3h-.2z" fill-rule="evenodd"/>
<path d="M256.6 183.8a.44 .44 0 0 1 .7 .1 .44 .44 0 0 1-.2 .6l-.3 .4h.6v.1h-.8v-.1l.4-.5a.31 .31 0 0 0 .1-.5 .31 .31 0 0 0-.5 .1z" fill-rule="evenodd"/>
<path d="M256.6 189.9l.1-.1a.32 .32 0 0 1 .5 .2l-.2-.1a.36 .36 0 0 0-.4 .4 .41 .41 0 0 1 .6 .2 .41 .41 0 0 1-.3 .6 .41 .41 0 0 1-.4-.5h.1a.25 .25 0 0 0 .4 .2 .25 .25 0 0 0 0-.4 .25 .25 0 0 0-.4 .1l-.1 .1v-.4z" fill-rule="evenodd"/>
<path d="M256.7 187.2l.1-.1a.32 .32 0 0 1 .5 .2 .36 .36 0 0 0-.4 0 .36 .36 0 0 0 0 .5 .36 .36 0 0 0 .4 0 .34 .34 0 0 1-.5 .1 .54 .54 0 0 1-.1-.7z" fill-rule="evenodd"/>
<path d="M257.5 190.5h.4v.1h-.4z" fill-rule="evenodd"/>
<path d="M257.5 196.1h.2l.2 .7 .1-.7h.2l.2 .7 .2-.7h.1l-.2 .9h-.2l-.2-.7-.2 .7h-.1z" fill-rule="evenodd"/>
<path d="M257.1 181.1h.1a.35 .35 0 0 1 .5 .2l-.5-.1v.2a.33 .33 0 0 1 .5 .4 .33 .33 0 0 1-.5 .2h-.2v-.2l.3 .1 .2-.1v-.1l-.2-.1a.26 .26 0 0 1-.3-.2 .26 .26 0 0 1 .1-.3z" fill-rule="evenodd"/>
<path d="M257.7 187.2l.1-.1a.42 .42 0 0 1 .5 .1 .42 .42 0 0 1 .1 .4h-.7l.2 .3 .4-.1v.2h-.1h-.4l-.2-.2-.1-.3h.7a.27 .27 0 0 0-.2-.3 .27 .27 0 0 0-.3 .3h-.2z" fill-rule="evenodd"/>
<path d="M257.9 180.8h.2v.3h.3v.1h-.3v.6l.3 .1v.1a.31 .31 0 0 1-.5-.3v-.5h-.1z" fill-rule="evenodd"/>
<path d="M258.2 189.8h.4v1.1h.3v.1h-.7v-.1h.3v-1l-.3 .1z" fill-rule="evenodd"/>
<path d="M258.6 181.8h.2v.2h-.2z" fill-rule="evenodd"/>
<path d="M259 196.1h.1v.9h-.1z" fill-rule="evenodd"/>
<path d="M259 195.7h.1v.2h-.1z" fill-rule="evenodd"/>
<path d="M259.1 180.7h.2v.8l.4-.4h.2l-.5 .4 .5 .5h-.1l-.5-.4v.4h-.2z" fill-rule="evenodd"/>
<path d="M258.6 187.1h.2v.1a.41 .41 0 0 1 .5 .1 .41 .41 0 0 1 0 .5 .41 .41 0 0 1-.5 .1v.5h-.2v-.9h.2a.29 .29 0 0 0 .4 .4 .29 .29 0 0 0 .1-.5l-.3-.2-.2 .3h-.2z" fill-rule="evenodd"/>
<path d="M259.4 195.8h.2v.3h.3v.1h-.3v.6l.3 .1v.1a.31 .31 0 0 1-.5-.3v-.5h-.1z" fill-rule="evenodd"/>
<path d="M259.3 189.9l.2-.1a.64 .64 0 0 1 .5 .6 .64 .64 0 0 1-.5 .6 .52 .52 0 0 1-.3-.6h.1a.31 .31 0 0 0 .1 .4 .31 .31 0 0 0 .3 0l.2-.4a.31 .31 0 0 0-.1-.4 .31 .31 0 0 0-.4 0l-.1 .4h-.1z" fill-rule="evenodd"/>
<path d="M259.7 186.8h.1v.3h.4v.1h-.4l.1 .6 .3 .1v.1a.31 .31 0 0 1-.5-.3v-.5h-.1z" fill-rule="evenodd"/>
<path d="M260.1 181.1h.2v.9h-.2z" fill-rule="evenodd"/>
<path d="M260.1 180.7h.2v.2h-.2z" fill-rule="evenodd"/>
<path d="M260.2 190.5h.5v.1h-.5z" fill-rule="evenodd"/>
<path d="M260.1 195.7h.1v.5l.3-.1a.32 .32 0 0 1 .4 .3v.6h-.2v-.5a.24 .24 0 0 0-.2-.3 .24 .24 0 0 0-.3 .3v.5h-.1z" fill-rule="evenodd"/>
<path d="M260.6 181.2l.1-.1a.32 .32 0 0 1 .5 .2 .36 .36 0 0 0-.4 0 .36 .36 0 0 0 0 .5 .36 .36 0 0 0 .4 0 .34 .34 0 0 1-.5 .1 .54 .54 0 0 1-.1-.7z" fill-rule="evenodd"/>
<path d="M261 189.9l.2-.1a.64 .64 0 0 1 .5 .6 .64 .64 0 0 1-.5 .6 .52 .52 0 0 1-.4-.6h.2a.31 .31 0 0 0 0 .4 .31 .31 0 0 0 .4 0l.1-.4a.31 .31 0 0 0 0-.4 .31 .31 0 0 0-.4 0l-.1 .4h-.2z" fill-rule="evenodd"/>
<path d="M261.7 195.8h.2v.5l.5-.5h.2l-.6 .6 .7 .6h-.2l-.6-.6v.6h-.2z" fill-rule="evenodd"/>
<path d="M261.5 181.1h.2a.37 .37 0 0 1 .5 .4v.5h-.1v-.1l-.3 .1-.3-.1-.1-.2 .3 .2h.2l.2-.4a.3 .3 0 0 0-.5 .2h-.2a.42 .42 0 0 1 .7-.3 .33 .33 0 0 0-.6-.1z" fill-rule="evenodd"/>
<path d="M262 189.8h.4v1.1h.3v.1h-.7v-.1h.3v-1l-.3 .1z" fill-rule="evenodd"/>
<path d="M262.8 196.1h.1v.9h-.1z" fill-rule="evenodd"/>
<path d="M262.8 195.7h.1v.2h-.1z" fill-rule="evenodd"/>
<path d="M262.6 181.1h.3l.2 .1v-.5h.2v1.3h-.2v-.1l-.1 .1a.4 .4 0 0 1-.5-.5h.1a.29 .29 0 0 0 .4 .4 .29 .29 0 0 0 .1-.5l-.3-.2-.2 .3h-.1z" fill-rule="evenodd"/>
<path d="M263.4 182.3h.9v.1h-.9z" fill-rule="evenodd"/>
<path d="M263.4 195.9l.5-.1 .3 .1v.1a.48 .48 0 0 0-.7 .1 .48 .48 0 0 0 0 .6 .48 .48 0 0 0 .7 0v.2a.64 .64 0 0 1-.9-.1 .64 .64 0 0 1 .1-.9z" fill-rule="evenodd"/>
<path d="M264.4 196.1h.3a.37 .37 0 0 1 .5 .4v.5h-.2v-.1l-.3 .1-.3-.1v-.2l.3 .2h.2l.1-.4a.3 .3 0 0 0-.5 .2h-.1a.42 .42 0 0 1 .6-.3 .33 .33 0 0 0-.6-.1z" fill-rule="evenodd"/>
<path d="M264.4 181.1h.2v.1a.41 .41 0 0 1 .5 .1 .41 .41 0 0 1 0 .5 .41 .41 0 0 1-.5 .1v.5h-.2v-.9h.2a.29 .29 0 0 0 .4 .4 .29 .29 0 0 0 .1-.5l-.3-.2-.2 .3h-.2z" fill-rule="evenodd"/>
<path d="M265.6 181.2l.1-.1a.32 .32 0 0 1 .5 .2 .36 .36 0 0 0-.5 0 .36 .36 0 0 0 0 .5 .36 .36 0 0 0 .5 0 .34 .34 0 0 1-.6 .1 .55 .55 0 0 1 0-.7z" fill-rule="evenodd"/>
<path d="M265.6 196.1h.2l.3 .1v-.5h.1v1.3h-.1v-.1l-.2 .1a.4 .4 0 0 1-.5-.5h.2a.29 .29 0 0 0 .3 .4 .29 .29 0 0 0 .2-.5l-.3-.2-.2 .3h-.2z" fill-rule="evenodd"/>
<path d="M266.4 180.7h.2v.5a.41 .41 0 0 1 .5 .1 .41 .41 0 0 1 0 .5 .41 .41 0 0 1-.5 .1v.1h-.2v-.5h.2a.29 .29 0 0 0 .3 .4 .29 .29 0 0 0 .2-.5l-.3-.2-.2 .3h-.2z" fill-rule="evenodd"/>
<path d="M270.7 195.8h.3a.4 .4 0 0 1 .4 .5 .4 .4 0 0 1-.6 .2v.5h-.1v-.6h.3a.23 .23 0 0 0 .3-.3 .23 .23 0 0 0-.3-.2h-.2v.5h-.1z" fill-rule="evenodd"/>
<path d="M270.7 189.8h.3a.34 .34 0 0 1 .4 .2 .34 .34 0 0 1-.2 .4l.4 .6h-.2l-.2-.4-.2-.1h-.2v.5h-.1v-.6h.3a.22 .22 0 0 0 .3-.3 .22 .22 0 0 0-.3-.2h-.2v.5h-.1z" fill-rule="evenodd"/>
<path d="M270.7 186.8h.3a.34 .34 0 0 1 .4 .2 .34 .34 0 0 1-.2 .4l.4 .6h-.2l-.2-.4-.2-.1h-.2v.5h-.1v-.6h.3a.22 .22 0 0 0 .3-.3 .22 .22 0 0 0-.3-.2h-.2v.5h-.1z" fill-rule="evenodd"/>
<path d="M270.7 183.8h.3a.62 .62 0 0 1 .7 .6 .62 .62 0 0 1-.7 .6h-.3v-.1h.3a.5 .5 0 0 0 .5-.6 .5 .5 0 0 0-.7-.4v1h-.1z" fill-rule="evenodd"/>
<path d="M270.7 192.9l.7-.1v.2l-.2-.1a.25 .25 0 0 0-.4 .1 .25 .25 0 0 0 .3 .3 .4 .4 0 0 1 .3 .6 .4 .4 0 0 1-.6 .1l-.2-.1v-.1l.2 .1a.29 .29 0 0 0 .4 0 .29 .29 0 0 0 0-.4 .29 .29 0 0 0-.3-.1l-.3-.2z" fill-rule="evenodd"/>
<path d="M271.7 193.1h.2v.9h-.2z" fill-rule="evenodd"/>
<path d="M271.7 192.7h.2v.2h-.2z" fill-rule="evenodd"/>
<path d="M271.8 189.7h.2v1.3h-.2z" fill-rule="evenodd"/>
<path d="M271.6 196.1h.2a.37 .37 0 0 1 .5 .4v.5h-.1v-.1l-.4 .1-.2-.1-.1-.2 .3 .2h.2l.2-.4a.3 .3 0 0 0-.5 .2h-.2a.41 .41 0 0 1 .7-.3 .33 .33 0 0 0-.6-.1z" fill-rule="evenodd"/>
<path d="M272.1 193.1h.7l-.5 .8h.5v.1h-.7v-.1l.6-.7h-.6z" fill-rule="evenodd"/>
<path d="M271.8 187.2l.2-.1a.42 .42 0 0 1 .4 .1 .42 .42 0 0 1 .1 .4h-.7l.2 .3 .5-.1v.2h-.2h-.3l-.3-.2v-.3h.7a.27 .27 0 0 0-.3-.3 .27 .27 0 0 0-.3 .3h-.1z" fill-rule="evenodd"/>
<path d="M271.9 184.1h.2v.1l.4-.1v.1l-.4 .1v.7h-.2z" fill-rule="evenodd"/>
<path d="M272.6 184.1h.1l.2 .7 .2-.7h.2l.1 .7 .2-.7h.2l-.3 .9h-.1l-.2-.7-.2 .7h-.2z" fill-rule="evenodd"/>
<path d="M272.7 187.1h.1l.3 .8 .3-.8h.2l-.4 .9h-.2z" fill-rule="evenodd"/>
<path d="M272.3 190.2l.1-.1a.35 .35 0 0 1 .5 .2l-.5-.1 .1 .2a.33 .33 0 0 1 .4 .4 .33 .33 0 0 1-.5 .2h-.2v-.2l.4 .1 .2-.1-.1-.1-.2-.1a.26 .26 0 0 1-.2-.2 .26 .26 0 0 1 0-.2z" fill-rule="evenodd"/>
<path d="M272.7 196.2l.2-.1 .3 .1v-.1h.2v.8a.45 .45 0 0 1-.2 .4 .45 .45 0 0 1-.5 0v-.1l.5-.1v-.3l-.2 .2a.39 .39 0 0 1-.4-.5h.1a.29 .29 0 0 0 .4 .4 .29 .29 0 0 0 .1-.5l-.3-.2-.2 .3h-.1z" fill-rule="evenodd"/>
<path d="M273.2 189.8h.1v.4h-.1z" fill-rule="evenodd"/>
<path d="M273.1 193.2l.2-.1a.42 .42 0 0 1 .6 .5h-.7l.2 .3 .4-.1v.2h-.1h-.4l-.2-.2-.1-.3h.7a.27 .27 0 0 0-.3-.3 .27 .27 0 0 0-.2 .3h-.2z" fill-rule="evenodd"/>
<path d="M273.8 186.8h.1v.4h-.1z" fill-rule="evenodd"/>
<path d="M274.1 193.8h.2v.2h-.2z" fill-rule="evenodd"/>
<path d="M274.1 193.1h.2v.2h-.2z" fill-rule="evenodd"/>
<path d="M273.7 196.2l.2-.1a.42 .42 0 0 1 .5 .1 .42 .42 0 0 1 .1 .4h-.7l.2 .3 .4-.1v.2h-.1h-.4l-.2-.2-.1-.3h.7a.27 .27 0 0 0-.2-.3 .27 .27 0 0 0-.3 .3h-.2z" fill-rule="evenodd"/>
<path d="M273.7 190.1h.3l.2 .1v-.5h.2v1.3h-.2v-.1l-.1 .1a.4 .4 0 0 1-.5-.5h.1a.29 .29 0 0 0 .4 .4 .29 .29 0 0 0 .1-.5l-.3-.2-.2 .3h-.1z" fill-rule="evenodd"/>
<path d="M274.7 190.8h.2v.2h-.2z" fill-rule="evenodd"/>
<path d="M274.7 190.1h.2v.2h-.2z" fill-rule="evenodd"/>
<path d="M274.8 196.8h.1v.2h-.1z" fill-rule="evenodd"/>
<path d="M274.8 196.1h.1v.2h-.1z" fill-rule="evenodd"/>
<path d="M274 184.1h.2v.1l.3-.1a.32 .32 0 0 1 .3 .3v.6h-.2v-.5a.24 .24 0 0 0-.2-.3 .24 .24 0 0 0-.2 .3v.5h-.2z" fill-rule="evenodd"/>
<path d="M274.3 187.1h.3l.2 .1v-.5h.2v1.3h-.2v-.1l-.1 .1a.4 .4 0 0 1-.5-.5h.1a.29 .29 0 0 0 .4 .4 .29 .29 0 0 0 .1-.5l-.3-.2-.2 .3h-.1z" fill-rule="evenodd"/>
<path d="M275.1 184.8h.2v.2h-.2z" fill-rule="evenodd"/>
<path d="M275.1 184.1h.2v.2h-.2z" fill-rule="evenodd"/>
<path d="M275.3 187.8h.2v.2h-.2z" fill-rule="evenodd"/>
<path d="M275.3 187.1h.2v.2h-.2z" fill-rule="evenodd"/>
<path d="M275.8 195.8h.8l-.5 1.2h-.1l.4-1.1h-.6z" fill-rule="evenodd"/>
<path d="M276.7 183.8h.7v.1h-.6v.4h.5v.1h-.5v.6h-.1z" fill-rule="evenodd"/>
<path d="M276.7 186.8h.7v.1h-.6v.4h.5v.1h-.5v.6h-.1z" fill-rule="evenodd"/>
<path d="M276.7 189.8h.7v.1h-.6v.4h.5v.1h-.5v.6h-.1z" fill-rule="evenodd"/>
<path d="M277.2 195.8h.1l-.4 1.4h-.2z" fill-rule="evenodd"/>
<path d="M277.6 183.8h.2v1.1h.6v.1h-.8z" fill-rule="evenodd"/>
<path d="M277.6 186.8h.2v1.1h.6v.1h-.8z" fill-rule="evenodd"/>
<path d="M277.6 189.8h.2v1.1h.6v.1h-.8z" fill-rule="evenodd"/>
<path d="M277 192.8h.2l.4 1.2h-.1l-.1-.3h-.6l-.1 .3h-.2l.2-.4h.6l-.2-.7-.2 .7h-.2z" fill-rule="evenodd"/>
<path d="M277.5 195.9l.1-.1a.63 .63 0 0 1 .7 .4 .63 .63 0 0 1-.3 .8 .31 .31 0 0 1-.5-.2l.2 .1a.36 .36 0 0 0 .4-.5l-.3 .2a.38 .38 0 0 1-.4-.4h.2a.25 .25 0 0 0 .3 .2 .25 .25 0 0 0 .1-.4 .25 .25 0 0 0-.4 .1l-.2 .1z" fill-rule="evenodd"/>
<path d="M278.2 192.8h.3v.8h.1v.1h-.1v.3h-.2v-.3h-.6v-.1h.6v-.7l-.4 .7h-.2z" fill-rule="evenodd"/>
<path d="M278.6 183.8h.3a.34 .34 0 0 1 .4 .2 .34 .34 0 0 1-.2 .4l.4 .6h-.2l-.2-.4-.2-.1h-.2v.5h-.1v-.6h.3a.22 .22 0 0 0 .3-.3 .22 .22 0 0 0-.3-.2h-.2v.5h-.1z" fill-rule="evenodd"/>
<path d="M278.6 186.8h.3a.34 .34 0 0 1 .4 .2 .34 .34 0 0 1-.2 .4l.4 .6h-.2l-.2-.4-.2-.1h-.2v.5h-.1v-.6h.3a.22 .22 0 0 0 .3-.3 .22 .22 0 0 0-.3-.2h-.2v.5h-.1z" fill-rule="evenodd"/>
<path d="M278.6 189.8h.3a.34 .34 0 0 1 .4 .2 .34 .34 0 0 1-.2 .4l.4 .6h-.2l-.2-.4-.2-.1h-.2v.5h-.1v-.6h.3a.22 .22 0 0 0 .3-.3 .22 .22 0 0 0-.3-.2h-.2v.5h-.1z" fill-rule="evenodd"/>
</g>
<path d="M18 28h261v8h-261z" fill="#eee"/>
<path d="M18 28h261v37.4h-261zM18 36h261M75.4 28v37.4M93.7 28v37.4M130.2 28v37.4M192.9 28v37.4M252.9 28v37.4M18 44.4h261M18 52.8h261" fill="none" stroke="#555" stroke-width=".2"/>
<text font-size="5.3" fill="#fff" x="192.1" y="21.5">Bottom BOM - fitted (1 of 1)</text>
<g font-size="3">
<text x="20" y="33.5">References</text>
<text x="77.4" y="33.5">Qty</text>
<text x="95.7" y="33.5">Value</text>
<text x="132.2" y="33.5">Footprint</text>
<text x="194.9" y="33.5">MPN</text>
<text x="254.9" y="33.5">Status</text>
<text x="20" y="40">C4</text>
<text x="77.4" y="40">1</text>
<text x="95.7" y="40">10n</text>
<text x="132.2" y="40">CP_Elec_5x5.9</text>
<text x="20" y="48.4">R1</text>
<text x="77.4" y="48.4">1</text>
<text x="95.7" y="48.4">10k</text>
<text x="132.2" y="48.4">R_01005_0402Metric</text>
<text x="20" y="56.8">R10</text>
<text x="77.4" y="56.8">1</text>
<text x="95.7" y="56.8">10k</text>
<text x="132.2" y="56.8">R_Axial_DIN0414_L11.9mm_D4.5mm_</text>
<text x="132.2" y="61">P5.08mm_Vertical</text>
</g>
<text font-size="2.7" fill="#fff" x="204" y="181">PROJNAME</text>
<g font-size="1.7" fill="#fff">
<text x="35" y="11.6">1</text>
<text x="85" y="11.6">2</text>
<text x="135" y="11.6">3</text>
<text x="185" y="11.6">4</text>
<text x="235" y="11.6">5</text>
<text x="285" y="11.6">6</text>
<text x="10.5" y="35.6">A</text>
<text x="285.5" y="35.6">A</text>
<text x="10.5" y="85.6">B</text>
<text x="285.5" y="85.6">B</text>
<text x="10.5" y="135.6">C</text>
<text x="285.5" y="135.6">C</text>
<text x="10.5" y="185.6">D</text>
<text x="285.5" y="185.6">D</text>
<text x="35" y="199.7">1</text>
<text x="85" y="199.7">2</text>
<text x="135" y="199.7">3</text>
<text x="185" y="199.7">4</text>
<text x="235" y="199.7">5</text>
<text x="285" y="199.7">6</text>
</g>
<g font-size="1.6" fill="#fff">
<text x="248" y="179.1">Sheet: Bottom BOM - fitted (1 of 1)</text>
<text x="204" y="185.1">Notes</text>
<text x="248" y="182.1">File:</text>
<text x="248" y="185.1">Rev:</text>
<text x="253.3" y="185.1">0.0.2</text>
<text x="254.3" y="182.1">ktest.kicad_pcb</text>
<text x="270.5" y="185.1">Drwn:</text>
<text x="276.5" y="185.1">FLR</text>
<text x="248" y="188.1">Mat:</text>
<text x="248" y="191.1">Date: 2026-10-01</text>
<text x="253.3" y="188.1">Concept</text>
<text x="270.5" y="188.1">Rev'd:FLR</text>
<text x="270.5" y="191.1">Rls'd:FLR</text>
<text x="248" y="194.1">Dwg:</text>
<text x="248" y="197.1">Generated with KiCad</text>
<text x="253.3" y="194.1">NA</text>
<text x="270.5" y="197.1">Page: 7/9</text>
<text x="270.5" y="194.1">Size:</text>
<text x="276.5" y="194.1">A4</text>
</g>
<g font-size="1.3" fill="#fff">
<text x="204" y="191">c2</text>
<text x="204" y="188">c1</text>
<text x="204" y="197">c4</text>
<text x="204" y="194">c3</text>
</g>
</svg>
